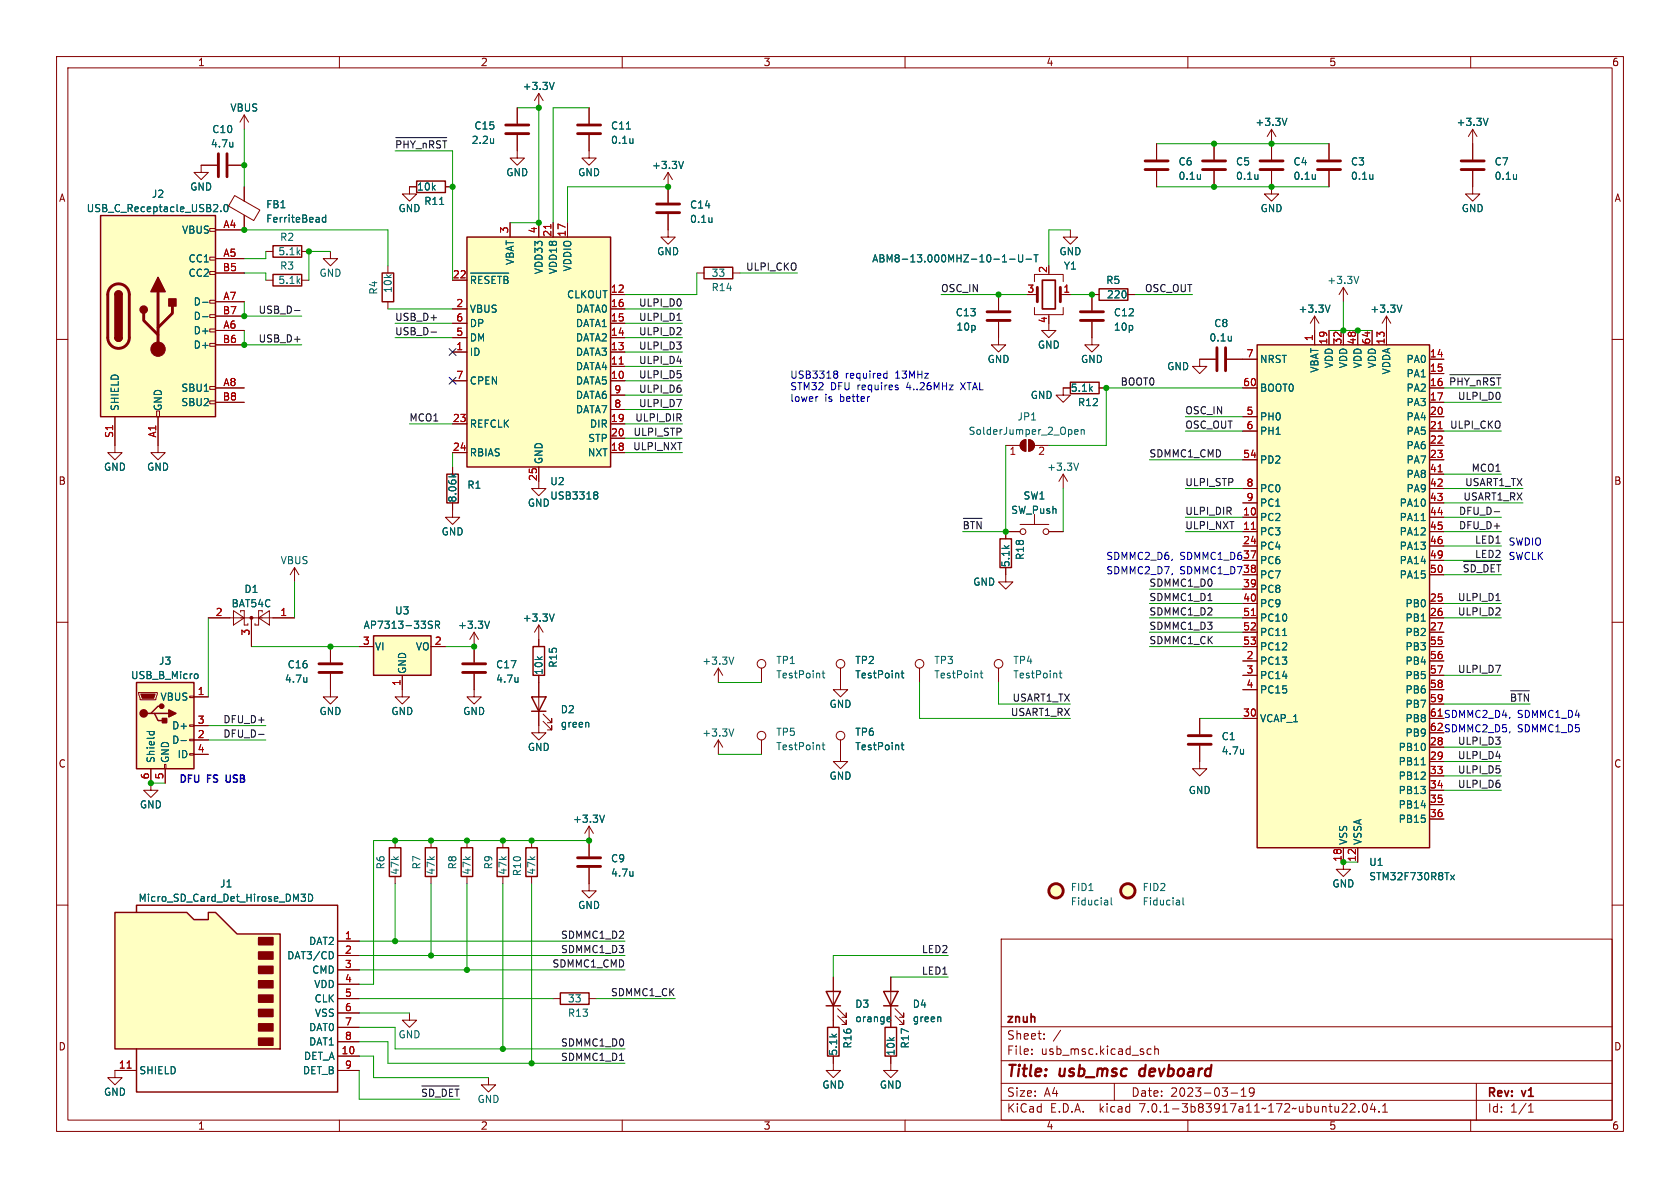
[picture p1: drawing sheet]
<svg xmlns="http://www.w3.org/2000/svg" width="297mm" height="210mm" viewBox="0 0 297 210" stroke-linecap="round" stroke-linejoin="round" font-family="sans-serif">
<g fill="none" stroke="#840000" stroke-width=".18">
<path d="M10 10h277v190h-277zM12 12h273v186h-273zM60 10v2M110 10v2M160 10v2M210 10v2M260 10v2M43.2 20.3l-.8 1.3M43.2 20.3v2.6M43.2 20.3l.7 1.3M10 60h2M285 60h2"/>
<path d="M80 90.2v1.2h1.3l-1.3 1.3-1.3-1.3h1.3M177.8 94v1.3M10 110h2M36.8 109.2h15.3M41.3 108l1.9 1.2-1.9 1.3zM42.5 108v.2M43.2 108v2.5h.6v-.3M44.4 109.2v5.1M45.7 109.2l1.9-1.2v2.5zM45.7 108v2.5h-.6v-.3M46.4 108v.2M52.1 100.3l-.8 1.3"/>
<path d="M52.1 100.3v2.6M52.1 100.3l.7 1.3M58.4 119.1v4.1h1.3l-1.3 1.3-1.3-1.3h1.3M58.4 114.3v2.8M63.5 114.3h2.5M71.1 119.4v3.8h1.3l-1.3 1.3-1.3-1.3h1.3M76.2 114.3h2.5M83.8 119.1v4.1h1.3l-1.3 1.3-1.3-1.3h1.3M83.8 111.8l-.7 1.2M83.8 111.8v5.3M83.8 111.8l.8 1.2M95.2 119.4v10.1h1.3l-1.3 1.3-1.2-1.3h1.2"/>
<path d="M95.2 110.5l-.7 1.3M95.2 110.5v3.8M95.2 110.5l.8 1.3M127 118.1v2.6M127 118.1l-.8 1.3M127 118.1l.8 1.3M134.6 118.1v2.6M162.6 118.1v2.6M176.5 118.1v2.6M177.8 100.3v2.6h1.3l-1.3 1.2-1.3-1.2h1.3M285 110h2M24.5 122.4h3.3v.3l-.2 1h-2.8z"/>
<path d="M26.7 135.9v2.5M29.1 135.1h.2v.8h-.2zM29.2 135.9v2.5M33.5 133.2h.8v.3h-.8zM33.5 130.7h.8v.2h-.8zM33.5 128.1h.8v.3h-.8zM33.5 123.1h.8v.2h-.8zM34.3 123.2h2.5M34.3 130.8h2.5M34.3 128.3h2.5M34.3 133.4h2.5M96 127.5l1.5 1.5v-.7v.7h-.7"/>
<path d="M96 126.2l1.5 1.6v-.8v.8h-.7M127 130.8l-.8 1.3M127 130.8v2.6M127 130.8l.8 1.3M10 160h2M88.9 148.6v1.3M88.9 154.9v1.3M94 148.6v1.3M94 154.9v1.3M104.1 153.4v4.1h1.3l-1.3 1.3-1.2-1.3h1.2M104.1 146.1l-.7 1.2M104.1 146.1v5.3"/>
<path d="M104.1 146.1l.8 1.2M285 160h2M72.4 179.1v1.2h1.3l-1.3 1.3-1.3-1.3h1.3M147.3 172.7v8.9M148.1 179.6l1.5 1.5v-.8v.8h-.8M148.1 178.3l1.5 1.5v-.7v.7h-.8M157.5 172.7v8.9M158.2 179.6l1.6 1.5v-.8v.8h-.8M158.2 178.3l1.6 1.5v-.7v.7h-.8M177 166h108v32h-108zM60 198v2M110 198v2"/>
<path d="M147.3 186.7v2.5h1.3l-1.3 1.3-1.3-1.3h1.3M157.5 186.7v2.5h1.2l-1.2 1.3-1.3-1.3h1.3M160 198v2M177 194.5h108M177 191.5h108M177 187.5h108M177 181.5h108M182.4 186.3v.1M182.4 185.5v.1M184.6 183.6v.1M184.6 182.8v.1M197 191.5v3"/>
<path d="M202.8 186.1l.3 .3 .4-.1M203.5 185.5l-.4-.1-.3 .3M204.1 185.5l.3-.1 .3 .1 .1 .9M204.1 184.9v1.5M210 198v2M217.6 193.2h1.2M219.4 193.8h.9M219.4 192.7l.5-.4v1.5M221.7 192.9l-.3 .3h-.4l-.1-.3 .1-.5 .4-.1 .2 .1a.99 .99 0 0 1-.3 1.4h-.3M237.2 196.6h.9M238.1 195.2v.5M238.7 195.2l.6-.1 .2 .1 .1 .3-1 1.1h1"/>
<path d="M240.2 196.5v.1M241.1 195.2l.1-.1a.81 .81 0 0 1 .6 .6 .81 .81 0 0 1-.3 .8l-.1 .1a.81 .81 0 0 1-.6-.6 .81 .81 0 0 1 .3-.8zM242.6 195l-.3 1.1h.9M243 195.6v1M243.8 196.5v.1M244.4 196.6h.9M244.4 195.5l.5-.4v1.5M260 198v2M261 191.5v6.5M270.2 196.6h.9M270.2 195.5l.4-.4v1.5"/>
<circle cx="134.6" cy="117.3" r=".76"/>
<circle cx="162.6" cy="117.3" r=".76"/>
<circle cx="176.5" cy="117.3" r=".76"/>
</g>
<path d="M201.5 189.3v.7" fill="none" stroke="#840000" stroke-width=".4"/>
<g fill="none" stroke="#840000" stroke-width=".25">
<path d="M176.8 95.3h2v5h-2zM66 112.4h10.2v7h-10.2zM94.2 114.3h2.1v5.1h-2.1zM24.1 120.7h10.2v15.2h-10.2zM26.7 126.1h.6l.6 1.3h1.3M27.3 126.1h2.5M28.6 124.8h-.7l-1.2 1.3h-.7M94 123.2h2.5l-1.3 2.5zM94 125.7h2.5M87.9 149.9h2v5h-2zM93 149.9h2v5h-2zM146 175.3h2.6l-1.3 2.5z"/>
<path d="M146 177.8h2.6M156.2 175.3h2.5l-1.2 2.5zM156.2 177.8h2.5M146.3 181.6h2v5.1h-2zM156.5 181.6h2v5.1h-2z"/>
</g>
<g fill="none" stroke="#006464" stroke-width=".18">
<path d="M34.6 119.1l.3 .1 .1 .2v.4l-.4 .2M76 110.4l.3 .1 .1 .3-.2 .3h-.3M76 109.8l.4 .1M77 110.5l.6-.1 .1-.2v-.3l-.7-.1v1.3M77.3 110.5l.4 .6M86.5 109.8l-.4 1.3M98 108.5l-.5 1.3M129.7 116.2l-.4 1.2M145.3 119h.5M145.5 118.6v1.1l.3 .1M173.3 119h.5M173.5 118.6v1.1l.3 .1"/>
<path d="M187.2 119h.5M187.4 118.6v1.1l.3 .1M26 129.3h1.3M26.5 129.3l-.1 .4M27.2 129.3l.1 .4M32 130.9h1M129.7 128.9l-.4 1.2M106.9 144.1l-.5 1.3M195.8 159.2v.8M195.8 159.9l-.1 .1M195.8 159.4l-.1 .1M196.4 158.7v1.1l.2 .2"/>
<path d="M208.5 159.2v.8M208.5 159.9l-.1 .1M208.5 159.4l-.1 .1M209.1 158.7v1.1l.2 .2M157 179.8h.4v.3l-.6 .1M157.4 180.5l-.4 .1"/>
</g>
<g fill="none" stroke="#840000" stroke-width=".51">
<path d="M56.4 118.9h4.1M56.4 117.3h4.1M81.8 118.9h4.1M81.8 117.3h4.1M102.1 151.6h4.1M102.1 153.2h4.1"/>
<circle cx="186.7" cy="157.5" r="1.27"/>
<circle cx="199.4" cy="157.5" r="1.27"/>
</g>
<g fill="#ffffc2" stroke="#ffffc2" stroke-width=".18">
<path d="M24.1 120.7h10.2v15.2h-10.2z"/>
<path d="M66 112.4h10.2v7h-10.2z"/>
<circle cx="186.7" cy="157.5" r="1.27"/>
<circle cx="199.4" cy="157.5" r="1.27"/>
</g>
<g fill="#840000" stroke="#840000" stroke-width=".25">
<path d="M29.8 125.5l1.3 .6-1.3 .6z"/>
<path d="M28.7 127h.8v.8h-.8z"/>
<circle cx="25.4" cy="126.1" r=".63"/>
<circle cx="28.6" cy="124.8" r=".38"/>
</g>
<g fill="#840000" stroke="#840000" stroke-width=".18">
<path d="M24.9 122.7h2.5l-.2 .7h-2.1z"/>
<circle cx="44.4" cy="109.2" r=".25"/>
</g>
<path d="M20.3 161.3h12.7l1.3 1.3h2.5v-1.3h1.3l3.8 3.8h7.6v20.3h-29.2z" fill="#ffffc2"/>
<g fill="#840000" stroke="#840000" stroke-width=".25">
<path d="M45.7 183.5h2.6v1.3h-2.6z"/>
<path d="M45.7 181h2.6v1.2h-2.6z"/>
<path d="M45.7 178.4h2.6v1.3h-2.6z"/>
<path d="M45.7 175.9h2.6v1.3h-2.6z"/>
<path d="M45.7 173.4h2.6v1.2h-2.6z"/>
<path d="M45.7 170.8h2.6v1.3h-2.6z"/>
<path d="M45.7 168.3h2.6v1.2h-2.6z"/>
<path d="M45.7 165.7h2.6v1.3h-2.6z"/>
<path d="M20.3 59.7h1.3a.64 .64 0 0 1-.6 .6 .64 .64 0 0 1-.7-.6z"/>
<path d="M20.3 52.1h1.3v7.6h-1.3z"/>
<path d="M20.5 51.6a.64 .64 0 0 1 .7-.1 .64 .64 0 0 1 .4 .6h-1.3z"/>
<path d="M27.9 49l1.3 2.6h-2.5z"/>
<path d="M29.8 52.8h1.3v1.3h-1.3z"/>
<circle cx="25.4" cy="54.7" r=".63"/>
</g>
<g fill="none" stroke="#840000" stroke-width=".25">
<path d="M17.8 38.1h20.3v35.6h-20.3zM73.7 32h5v2h-5zM20.3 59.7a.64 .64 0 0 0 .7 .6 .64 .64 0 0 0 .6-.6M20.3 52.1a.64 .64 0 0 1 .7-.7 .64 .64 0 0 1 .6 .7M48.3 48.5h5v2h-5zM48.3 43.4h5v2.1h-5zM67.6 48.3h2v5h-2zM82.5 41.9h25.4v40.7h-25.4zM124.5 47.2h5v2.1h-5zM194.3 51.1h5.1v2h-5.1zM189.2 67.6h5.1v2h-5.1zM222.2 61h30.5v88.9h-30.5z"/>
<path d="M79 83.8h2v5.1h-2zM68.8 149.9h2.1v5h-2.1zM75.2 149.9h2v5h-2zM81.5 149.9h2.1v5h-2.1zM20.3 161.3h12.7l1.3 1.3h2.5v-1.3h1.3l3.8 3.8h7.6v20.3h-29.2zM24.1 161.3v-1.3h35.6v33h-35.6v-7.6M99.1 175.5h5v2h-5z"/>
</g>
<g fill="none" stroke="#840000" stroke-width=".18">
<path d="M91.4 19.1v2.7M95.2 16.5v2.6M95.2 16.5l-.7 1.3M95.2 16.5l.8 1.3M104.1 19.1v2.7M38.4 29.2h-2.8v1.3h1.2l-1.2 1.3-1.3-1.3h1.3M40.4 29.2h2.8M41.5 34.6l4.4 2.5-1 1.9-4.5-2.6zM43.2 33v2.6M43.2 38v2.6h-5.1M73.7 33h-1.3v1.3h1.3l-1.3 1.3-1.3-1.3h1.3M78.7 33h1.3"/>
<path d="M90.2 39.4v2.5M91.4 23.9v4h1.3l-1.3 1.3-1.2-1.3h1.2M95.2 39.4v2.5M97.8 39.4v2.5M100.3 39.4v2.5M104.1 23.9v4h1.3l-1.3 1.3-1.2-1.3h1.2M118.1 37.8v4.1h1.3l-1.3 1.3-1.3-1.3h1.3M118.1 30.5v5.3M118.1 30.5l-.8 1.3M118.1 30.5l.8 1.3M204.5 25.4v2.8M204.5 30.2v2.8"/>
<path d="M214.6 25.4v2.8M214.6 30.2v2.8M224.8 30.2v4.1h1.3l-1.3 1.3-1.3-1.3h1.3M224.8 22.9l-.8 1.2M224.8 22.9v5.3M224.8 22.9l.8 1.2M234.9 25.4v2.8M234.9 30.2v2.8M260.3 30.2v4.1h1.3l-1.3 1.3-1.2-1.3h1.2M260.3 22.9l-.7 1.2M260.3 22.9v5.3M260.3 22.9l.8 1.2"/>
<path d="M37.1 58.2h1v.5h-1zM37.1 55.6h1v.5h-1zM37.1 53.1h1v.5h-1zM37.1 48h1v.5h-1zM37.1 45.5h1v.5h-1zM37.1 40.4h1v.5h-1zM38.1 48.3h5.1M38.1 45.7h5.1M38.1 58.4h5.1M38.1 53.3h5.1M38.1 55.9h5.1M47 49.5h1.3"/>
<path d="M47 44.5h1.3M53.3 49.5h1.3M53.3 44.5h1.3M58.4 44.5v1.2h1.3l-1.3 1.3-1.3-1.3h1.3M68.6 47v1.3M68.6 53.3v1.3M80 49.5h2.5M80 59.7h2.5M80 57.2h2.5M80 54.6h2.5M107.9 52.1h2.6M107.9 59.7h2.6"/>
<path d="M107.9 57.2h2.6M107.9 54.6h2.6M123.2 48.3h1.3M129.5 48.3h1.3M176.5 56.9v4.1h1.3l-1.3 1.2-1.2-1.2h1.2M176.5 52.1v2.8M182.9 54.4v1.2h5.1v-1.2M182.9 49.8v-1.3h5.1v1.3M182.9 52.1h.5M185.4 57.2v1.2h1.3l-1.3 1.3-1.3-1.3h1.3M185.4 55.6v.3M187.5 52.1h1.7"/>
<path d="M189.2 40.6v1.3h1.3l-1.3 1.3-1.2-1.3h1.2M193 56.9v4.1h1.3l-1.3 1.2-1.2-1.2h1.2M194.3 52.1h-1.3v2.8M199.4 52.1h1.3M232.4 55.9v5.1M232.4 55.9l-.8 1.3M232.4 55.9l.8 1.3M234.9 58.4v2.6M237.5 50.8v2.5M237.5 58.4v2.6M237.5 50.8l-.8 1.3M237.5 50.8l.8 1.3"/>
<path d="M240 58.4v2.6M242.6 58.4v2.6M245.1 55.9v5.1M245.1 55.9l-.8 1.3M245.1 55.9l.8 1.3M20.3 73.7v6.3h1.3l-1.3 1.3-1.3-1.3h1.3M27.7 72.6h.5v1.1h-.5zM27.9 73.7v6.3h1.3l-1.3 1.3-1.2-1.3h1.2M37.1 70.9h1v.5h-1zM37.1 68.3h1v.5h-1zM37.1 60.7h1v.5h-1zM38.1 68.6h5.1"/>
<path d="M38.1 71.1h5.1M38.1 61h5.1M80 62.2h2.5M80 67.3h2.5M80 74.9h2.5M107.9 62.2h2.6M107.9 67.3h2.6M107.9 64.8h2.6M107.9 74.9h2.6M107.9 77.5h2.6M107.9 72.4h2.6M107.9 69.9h2.6"/>
<path d="M177.8 78.7h2.5M180.7 78l.7-.3v2.1a1.02 1.02 0 0 1-1-.7 1.02 1.02 0 0 1 .3-1.1zM181.9 77.7a1.02 1.02 0 0 1 1 1 1.02 1.02 0 0 1-1 1.1zM182.9 78.7h2.5M189.2 68.6h-1.2v1.3h1.2l-1.2 1.2-1.3-1.2h1.3M194.3 68.6h1.3M214.9 63.5h-2.8v1.3h1.3l-1.3 1.2-1.3-1.2h1.3M216.9 63.5h5.3M219.7 68.6h2.5M219.7 73.7h2.5M219.7 76.2h2.5M252.7 63.5h2.6"/>
<path d="M252.7 66h2.6M252.7 68.6h2.6M252.7 71.1h2.6M252.7 73.7h2.6M252.7 76.2h2.6M252.7 78.7h2.6M80 82.6v1.2M80 88.9v1.3M80 80h2.5M95.2 82.6v3.8h1.3l-1.3 1.2-1.2-1.2h1.2M107.9 80h2.6M180.3 94h-2.5v1.3"/>
<path d="M180.3 92.7h5.1M182.9 90.9v1.8M185.4 94h2.6M188 83.8l-.8 1.3M188 83.8v2.6M188 83.8l.7 1.3M219.7 91.4h2.5M219.7 94h2.5M219.7 81.3h2.5M219.7 96.5h2.5M219.7 99.1h2.5M219.7 86.4h2.5"/>
<path d="M219.7 88.9h2.5M252.7 91.4h2.6M252.7 94h2.6M252.7 81.3h2.6M252.7 96.5h2.6M252.7 99.1h2.6M252.7 83.8h2.6M252.7 86.4h2.6M252.7 88.9h2.6M36.8 109.2h3.8M44.4 109.2v5.1M48.3 109.2h3.8"/>
<path d="M58.4 114.3v2.8M58.4 119.1v2.8M63.5 114.3h2.5M71.1 119.4v2.5M76.2 114.3h2.5M83.8 114.3v2.8M83.8 119.1v2.8M95.2 113v1.3M95.2 119.4v3.8M148.6 118.1v3.8h1.3l-1.3 1.3-1.3-1.3h1.3M177.8 100.3v1.3M219.7 116.8h2.5"/>
<path d="M219.7 106.7h2.5M219.7 109.2h2.5M219.7 111.8h2.5M219.7 119.4h2.5M219.7 101.6h2.5M219.7 104.1h2.5M219.7 114.3h2.5M252.7 116.8h2.6M252.7 106.7h2.6M252.7 109.2h2.6M252.7 111.8h2.6M252.7 119.4h2.6"/>
<path d="M252.7 101.6h2.6M252.7 114.3h2.6M26.7 135.9v3.8h1.2l-1.2 1.3-1.3-1.3h1.3M29.2 135.9v2.5M34.3 123.2h2.5M34.3 130.8h2.5M34.3 128.3h2.5M34.3 133.4h2.5M95.2 125.7v2.6M134.6 130.8v2.6M148.6 130.8v3.8h1.3l-1.3 1.3-1.3-1.3h1.3M212.1 131.8v4.1h1.3l-1.3 1.3-1.3-1.3h1.3"/>
<path d="M212.1 127v2.8M219.7 127h2.5M219.7 121.9h2.5M252.7 132.1h2.6M252.7 134.6h2.6M252.7 137.2h2.6M252.7 139.7h2.6M252.7 121.9h2.6M252.7 124.5h2.6M69.8 148.6v1.3M69.8 154.9v1.3M76.2 148.6v1.3"/>
<path d="M76.2 154.9v1.3M82.5 148.6v1.3M82.5 154.9v1.3M104.1 148.6v2.8M104.1 153.4v2.8M237.5 149.9v3.8h1.3l-1.3 1.2-1.3-1.2h1.3M240 149.9v2.5M252.7 142.2h2.6M252.7 144.8h2.6M59.7 166.4h3.8M59.7 168.9h3.8M59.7 171.5h3.8"/>
<path d="M59.7 174h3.8M59.7 176.5h3.8M59.7 179.1h3.8M97.8 176.5h1.3M104.1 176.5h1.3M147.3 172.7v2.6M147.3 177.8v3.8M157.5 172.7v2.6M157.5 177.8v3.8M24.1 189.2h-3.8v1.3h1.3l-1.3 1.3-1.3-1.3h1.3M59.7 186.7h3.8M59.7 189.2h3.8"/>
<path d="M59.7 181.6h3.8M59.7 184.2h3.8M86.4 190.5v1.3h1.2l-1.2 1.2-1.3-1.2h1.3M147.3 186.7v1.3M157.5 186.7v1.3"/>
<circle cx="180.8" cy="94" r=".51"/>
<circle cx="184.9" cy="94" r=".51"/>
<circle cx="148.6" cy="117.3" r=".76"/>
<circle cx="134.6" cy="130" r=".76"/>
<circle cx="148.6" cy="130" r=".76"/>
</g>
<path d="M97.4 39.7v.7M109.5 64.4h.7M254.2 75.8h.8M221.2 93.6h.7M254.2 83.4h.8M221.2 108.8h.7M22.5 188.8h.7" fill="none" stroke="#a90000" stroke-width=".18"/>
<g fill="none" stroke="#006464" stroke-width=".18">
<path d="M98 14.6l-.5 1.2M39 37.3v.1M39.7 36.3l.2-.2a.68 .68 0 0 1 .4 .7 .68 .68 0 0 1-.4 .6l-.2-.1-.1-.4zM57.6 38.5l-.4-.1-.2 .3 .1 .5h.5M57.6 38v1.3M120.8 28.5l-.4 1.3M227.5 20.9l-.4 1.3M263.1 20.9l-.5 1.3M35.8 53.4h1M35.8 56h1M83.2 48.3h6.7M84.1 49.1l-.3-.3h-.4v1.3"/>
<path d="M85.2 48.8h-.6v1.3M86.4 48.9l-.4-.1-.3 .3M87.6 48.8h-.6v1.3M88 48.8h.7M88.3 48.8v1.3M89.8 49.1l-.3-.3h-.4v1.3M177.2 46.3h.8M177.2 45.4l.4-.4v1.3M178.5 45.8h1M180.1 45v1.1l.2 .2h.3l.2-.2v-1.1M181.4 45.8h1M182.8 45h.7"/>
<path d="M183.2 45v1.3M235.1 53.9l-.4 1.3M240.2 48.8l-.4 1.3M247.8 53.9l-.4 1.3M36.1 69.2h.7M190 76.4l.6-.2-.1-.2-.3-.1-.2 .2v.6h.5M191.1 76.1l.2-.2 .3 .1 .1 .8M191.1 75.9v.9M79.8 83.8l.4 .5M80.6 83.8l-.5 .4M105.2 86.9h.2l.3 .3-.3 .3M105.2 87.5h.2"/>
<path d="M105.4 87.5l.2 .1 .1 .4-.3 .2h-.2M190.7 81.9l-.4 1.2M251.3 92h.7M34.6 119.1l.3 .1 .1 .2v.4l-.4 .2M76 109.8l.4 .1M76 110.4l.3 .1 .1 .3-.2 .3h-.3M77 110.5l.6-.1 .1-.2v-.3l-.7-.1v1.3M77.3 110.5l.4 .6M86.5 109.8l-.4 1.3M98 108.5l-.5 1.3M159.3 119h.5M159.5 118.6v1.1l.3 .1"/>
<path d="M226.7 112.3h.8M251.3 109.8h.7M26 129.3h1.3M26.5 129.3l-.1 .4M27.2 129.3l.1 .4M32 130.9h1M145.3 131.7h.5M145.5 131.3v1.1l.3 .1M159.3 131.7h.5M159.5 131.3v1.1l.3 .1M251.3 135.2h.7M53.2 158.1h.8l-.4 .5 .3 .1v.5l-.1 .1h-.5"/>
<path d="M54.5 158.1a.64 .64 0 0 1 .8 .6 .64 .64 0 0 1-.8 .6zM106.9 144.1l-.5 1.3M251.3 142.4h.7M256.5 154.7l.6 .8M257.1 154.7l-.6 .8M58.7 168.3l.2 .5-.2 .6M157 179.8h.4v.3l-.6 .1M157.4 180.5l-.4 .1"/>
</g>
<g fill="none" stroke="#840000" stroke-width=".51">
<path d="M38.6 27.2v4M40.1 27.2v4M89.4 22.1h4.1M89.4 23.6h4.1M102.1 22.1h4.1M102.1 23.6h4.1M116.1 36.1h4M116.1 37.6h4M202.4 28.4h4.1M202.4 30h4.1M212.6 28.4h4.1M212.6 30h4.1"/>
<path d="M222.8 28.4h4M222.8 30h4M232.9 28.4h4.1M232.9 30h4.1M258.3 28.4h4.1M258.3 30h4.1M19.6 50.7a1.91 1.91 0 0 1 2.1-.4 1.91 1.91 0 0 1 1.2 1.8v7.6a1.91 1.91 0 0 1-1.9 1.9 1.91 1.91 0 0 1-2-1.9l.1-7.8 .1-.6zM25.4 55.4v1.2l2.5 2.6M27.9 51.6v10.1M30.5 54.1v1.3l-2.6 2.5M174.5 55.1h4.1M174.5 56.6h4.1"/>
<path d="M183.4 50.8v2.5M187.5 50.8v2.5M191 55.1h4.1M191 56.6h4.1M215.1 61.5v4M216.7 61.5v4M210.1 130h4M210.1 131.6h4"/>
</g>
<g fill="#ffffc2" stroke="#ffffc2" stroke-width=".18">
<path d="M222.2 61h30.5v88.9h-30.5z"/>
<path d="M82.5 41.9h25.4v40.7h-25.4z"/>
<path d="M17.8 38.1h20.3v35.6h-20.3z"/>
</g>
<g fill="#840000" stroke="#840000" stroke-width=".18">
<path d="M180.7 78l.7-.3v2.1a1.02 1.02 0 0 1-1-.7 1.02 1.02 0 0 1 .3-1.1z"/>
<path d="M181.9 77.7a1.02 1.02 0 0 1 1 1 1.02 1.02 0 0 1-1 1.1z"/>
<circle cx="27.9" cy="61.7" r="1.27"/>
</g>
<path d="M184.3 49.5h2.3v5.1h-2.3z" fill="none" stroke="#840000" stroke-width=".3"/>
<g fill="none" stroke="#0f0f0f" stroke-width=".18">
<path d="M70 24.3h9M52.1 54.9h.9M76.2 58.7h1M119.7 56.6h.7M256.3 66.2h9M170.3 91.6h3.3M258.7 99.3h6.6M264.2 90.5h.9M264.5 106.2h.7M45.7 129.8h1M267.1 122.1h3.3M74.6 192h6.6"/>
<path d="M109.5 187.5h.7"/>
</g>
<path d="M144.5 70.1h.1M147.6 65.6h.3l.2 .2-.2 .3M147.6 66.1h.3M147.9 66.1l.2 .3v.2l-.1 .2h-.4M153.6 70.1h.1M156.3 66.8h.5M156.3 66.1h.5M156.8 65.6v1.2M158.4 68.5h.3l.1 .2-.2 .2h-.2M158.4 68.1h.3" fill="none" stroke="#0000c2" stroke-width=".18"/>
<g fill="none" stroke="#009600" stroke-width=".18">
<path d="M91.4 19.1h3.8v20.3h-5M104.1 19.1h-6.3v20.3M43.2 22.9v10.1M69.8 26.7h10.2v22.8M118.1 33h-17.8v6.4M204.5 33h30.4M204.5 25.4h30.4M43.2 40.6h25.4v6.4M43.2 53.3v2.6h10.1M43.2 58.4v2.6h10.1M43.2 48.3h3.8v1.2M47 44.5v1.2h-3.8"/>
<path d="M58.4 44.5h-3.8v5M68.6 54.6h11.4M69.8 57.2h10.2M69.8 59.7h10.2M110.5 54.6h10.1M110.5 57.2h10.1M110.5 59.7h10.1M123.2 48.3v3.8h-12.7M130.8 48.3h10.2M166.4 52.1h15.2M189.2 52.1h3.8M189.2 40.6h-3.8v6.4"/>
<path d="M200.7 52.1h10.1M234.9 58.4h7.7M237.5 53.3v5.1M72.4 74.9h7.6M110.5 74.9h10.1M110.5 77.5h10.1M110.5 64.8h10.1M110.5 69.9h10.1M110.5 72.4h10.1M110.5 62.2h10.1M110.5 67.3h10.1M177.8 78.7v15.3h-7.6"/>
<path d="M209.5 76.2h10.2M209.5 73.7h10.2M219.7 68.6h-24.1v10.1h-10.2M255.3 76.2h10.1M255.3 68.6h10.1M255.3 71.1h10.1M80 80v2.6M110.5 80h10.1M188 86.4v7.6M203.2 81.3h16.5M209.5 94h10.2M209.5 86.4h10.2"/>
<path d="M209.5 91.4h10.2M255.3 99.1h10.1M255.3 96.5h10.1M255.3 94h10.1M255.3 88.9h13.9M255.3 86.4h13.9M255.3 83.8h10.1M255.3 91.4h10.1M36.8 109.2v14M44.4 114.3h19.1M52.1 102.9v6.3M78.7 114.3h5.1"/>
<path d="M203.2 104.1h16.5M203.2 109.2h16.5M203.2 111.8h16.5M203.2 106.7h16.5M203.2 114.3h16.5M255.3 101.6h10.1M255.3 109.2h10.1M255.3 106.7h10.1M255.3 119.4h10.1M26.7 138.4h2.5M36.8 128.3h10.2M36.8 130.8h10.2"/>
<path d="M127 133.4h7.6M127 120.7h7.6M162.6 120.7v6.3h26.6M176.5 120.7v3.8h12.7M212.1 127h7.6M255.3 124.5h15.2M255.3 134.6h10.1M255.3 132.1h10.1M255.3 139.7h10.1M255.3 137.2h10.1M69.8 156.2v10.2M76.2 156.2v12.7"/>
<path d="M82.5 156.2v15.3M88.9 156.2v29.2M94 156.2v31.8M104.1 148.6h-38.1v25.4h-2.5M237.5 152.4h2.5M63.5 179.1h8.9M63.5 168.9h47M63.5 171.5h47M63.5 176.5h34.3M63.5 166.4h47M105.4 176.5h14M157.5 172.7h10.1"/>
<path d="M167.6 168.9h-20.3v3.8M63.5 184.2h5.1v3.8h41.9M63.5 186.7h2.5v3.8h20.4M63.5 181.6h6.3v3.8h40.7M63.5 189.2v5.1h17.8"/>
</g>
<path d="M79.4 66.7l1.2 1.2M79.4 61.6l1.2 1.2M80.6 66.7l-1.2 1.2M80.6 61.6l-1.2 1.2" fill="none" stroke="#000084" stroke-width=".18"/>
<g fill="#009600" stroke="#009600" stroke-width=".18">
<circle cx="43.2" cy="40.6" r=".46"/>
<circle cx="54.6" cy="44.5" r=".46"/>
<circle cx="43.2" cy="29.2" r=".46"/>
<circle cx="118.1" cy="33" r=".46"/>
<circle cx="95.2" cy="39.4" r=".46"/>
<circle cx="94" cy="148.6" r=".46"/>
<circle cx="104.1" cy="148.6" r=".46"/>
<circle cx="88.9" cy="148.6" r=".46"/>
<circle cx="82.5" cy="148.6" r=".46"/>
<circle cx="58.4" cy="114.3" r=".46"/>
<circle cx="76.2" cy="148.6" r=".46"/>
<circle cx="69.8" cy="148.6" r=".46"/>
<circle cx="69.8" cy="166.4" r=".46"/>
<circle cx="83.8" cy="114.3" r=".46"/>
<circle cx="26.7" cy="138.4" r=".46"/>
<circle cx="80" cy="33" r=".46"/>
<circle cx="95.2" cy="19.1" r=".46"/>
<circle cx="43.2" cy="61" r=".46"/>
<circle cx="43.2" cy="55.9" r=".46"/>
<circle cx="88.9" cy="185.4" r=".46"/>
<circle cx="94" cy="188" r=".46"/>
<circle cx="82.5" cy="171.5" r=".46"/>
<circle cx="76.2" cy="168.9" r=".46"/>
<circle cx="176.5" cy="52.1" r=".46"/>
<circle cx="193" cy="52.1" r=".46"/>
<circle cx="237.5" cy="152.4" r=".46"/>
<circle cx="224.8" cy="33" r=".46"/>
<circle cx="240" cy="58.4" r=".46"/>
<circle cx="214.6" cy="25.4" r=".46"/>
<circle cx="214.6" cy="33" r=".46"/>
<circle cx="237.5" cy="58.4" r=".46"/>
<circle cx="224.8" cy="25.4" r=".46"/>
<circle cx="195.6" cy="68.6" r=".46"/>
<circle cx="177.8" cy="94" r=".46"/>
</g>
<g font-size="2.8" fill="#840000">
<text x="178" y="190.8">Title:</text>
<text x="187.4" y="190.8">usb_msc</text>
<text x="202.2" y="190.8">devboard</text>
</g>
<g font-size="2.1" fill="#840000">
<text x="178" y="183.9">Sheet:</text>
<text x="178" y="181.1">znuh</text>
<text x="186.2" y="183.9">/</text>
<text x="178" y="186.6">File:</text>
<text x="184" y="186.6">usb_msc.kicad_sch</text>
<text x="178" y="196.8">KiCad</text>
<text x="178" y="194">Size:</text>
<text x="184.6" y="194">A4</text>
<text x="185.7" y="196.8">E.D.A.</text>
<text x="194.4" y="196.8">kicad</text>
<text x="200" y="194">Date:</text>
<text x="201.5" y="196.8">7.0.1-3b83917a11~172~ubuntu22.04.1</text>
<text x="206.9" y="194">2023-03-19</text>
<text x="263" y="194.2">Rev:</text>
<text x="263" y="196.8">Id:</text>
<text x="267" y="196.8">1/1</text>
<text x="269.2" y="194.2">v1</text>
</g>
<g font-size="1.8" fill="#840000">
<text x="35" y="11.8">1</text>
<text x="85" y="11.8">2</text>
<text x="135" y="11.8">3</text>
<text x="185" y="11.8">4</text>
<text x="235" y="11.8">5</text>
<text x="285" y="11.8">6</text>
<text x="10.4" y="35.8">A</text>
<text x="285.4" y="35.8">A</text>
<text x="10.3" y="85.8">B</text>
<text x="285.3" y="85.8">B</text>
<text x="252.7" y="129.3">62 SDMMC2_D5,</text>
<text x="10.3" y="135.8">C</text>
<text x="285.3" y="135.8">C</text>
<text x="10.3" y="185.8">D</text>
<text x="285.3" y="185.8">D</text>
<text x="35" y="199.8">1</text>
<text x="85" y="199.8">2</text>
<text x="135" y="199.8">3</text>
<text x="185" y="199.8">4</text>
<text x="235" y="199.8">5</text>
<text x="285" y="199.8">6</text>
</g>
<g font-size="1.8" fill="#006464">
<text x="92.3" y="16.1">+3.3V</text>
<text x="37.5" y="23.7">C10</text>
<text x="40.7" y="19.9">VBUS</text>
<text x="83.8" y="23.1">C15</text>
<text x="108" y="23.1">C11</text>
<text x="221.9" y="22.4">+3.3V</text>
<text x="257.4" y="22.4">+3.3V</text>
<text x="37.2" y="26.2">4.7u</text>
<text x="83.3" y="25.6">2.2u</text>
<text x="108" y="25.6">0.1u</text>
<text x="208.3" y="29.4">C6</text>
<text x="218.4" y="29.4">C5</text>
<text x="228.6" y="29.4">C4</text>
<text x="238.8" y="29.4">C3</text>
<text x="264.2" y="29.4">C7</text>
<text x="26.8" y="35.1">J2</text>
<text x="33.6" y="33.8">GND</text>
<text x="73.7" y="33.8">10k</text>
<text x="89.4" y="31.3">GND</text>
<text x="102.1" y="31.3">GND</text>
<text x="115.2" y="30">+3.3V</text>
<text x="208.3" y="31.9">0.1u</text>
<text x="218.4" y="31.9">0.1u</text>
<text x="228.6" y="31.9">0.1u</text>
<text x="238.8" y="31.9">0.1u</text>
<text x="264.2" y="31.9">0.1u</text>
<text x="15.3" y="37.7">USB_C_Receptacle_USB2.0</text>
<text x="32.1" y="41.5">VBUS</text>
<text x="47" y="37">FB1</text>
<text x="47" y="39.5">FerriteBead</text>
<text x="70.4" y="37.7">GND</text>
<text x="74.9" y="36.4">R11</text>
<text x="121.9" y="37">C14</text>
<text x="121.9" y="39.6">0.1u</text>
<text x="222.8" y="37.7">GND</text>
<text x="258.4" y="37.7">GND</text>
<text x="33.2" y="46.5">CC1</text>
<text x="49.2" y="45.3">5.1k</text>
<text x="49.5" y="47.8">R3</text>
<text x="49.5" y="42.7">R2</text>
<text x="91" y="47" transform="rotate(-90 91 47)">VBAT</text>
<text x="116.1" y="45.3">GND</text>
<text x="154.1" y="46.5">ABM8-13.000MHZ-10-1-U-T</text>
<text x="187.2" y="45.3">GND</text>
<text x="188" y="47.8">Y1</text>
<text x="33.2" y="49.1">CC2</text>
<text x="49.2" y="50.4">5.1k</text>
<text x="56.4" y="49.1">GND</text>
<text x="66.9" y="52.1" transform="rotate(-90 66.9 52.1)">R4</text>
<text x="69.4" y="51.8" transform="rotate(-90 69.4 51.8)">10k</text>
<text x="83.1" y="51">~{RESETB}</text>
<text x="96.1" y="48.6" transform="rotate(-90 96.1 48.6)">VDD33</text>
<text x="98.6" y="48.6" transform="rotate(-90 98.6 48.6)">VDD18</text>
<text x="100.1" y="52.9">CLKOUT</text>
<text x="101.2" y="48.1" transform="rotate(-90 101.2 48.1)">VDDIO</text>
<text x="125.7" y="51.6">R14</text>
<text x="125.7" y="49.1">33</text>
<text x="195.5" y="50.4">R5</text>
<text x="195.6" y="52.9">220</text>
<text x="234.6" y="50.4">+3.3V</text>
<text x="34.1" y="59.2">D+</text>
<text x="34.1" y="54.2">D-</text>
<text x="34.1" y="56.7">D-</text>
<text x="83.1" y="55.4">VBUS</text>
<text x="83.1" y="58">DP</text>
<text x="101.7" y="58">DATA1</text>
<text x="101.7" y="55.4">DATA0</text>
<text x="168.9" y="56.1">C13</text>
<text x="169" y="58.6">10p</text>
<text x="196.9" y="56.1">C12</text>
<text x="196.9" y="58.6">10p</text>
<text x="214.6" y="58">C8</text>
<text x="229.5" y="55.4">+3.3V</text>
<text x="242.2" y="55.4">+3.3V</text>
<text x="34.1" y="61.8">D+</text>
<text x="83.1" y="63.1">ID</text>
<text x="83.1" y="60.5">DM</text>
<text x="101.7" y="65.6">DATA4</text>
<text x="101.7" y="63.1">DATA3</text>
<text x="101.7" y="60.5">DATA2</text>
<text x="174.5" y="64.3">GND</text>
<text x="183.4" y="61.8">GND</text>
<text x="191" y="64.3">GND</text>
<text x="206.3" y="65.6">GND</text>
<text x="213.8" y="60.5">0.1u</text>
<text x="222.8" y="64.3">NRST</text>
<text x="235.8" y="65.2" transform="rotate(-90 235.8 65.2)">VDD</text>
<text x="238.3" y="65.2" transform="rotate(-90 238.3 65.2)">VDD</text>
<text x="240.9" y="65.2" transform="rotate(-90 240.9 65.2)">VDD</text>
<text x="243.4" y="65.2" transform="rotate(-90 243.4 65.2)">VDD</text>
<text x="248.5" y="64.3">PA0</text>
<text x="31.9" y="69.4">SBU1</text>
<text x="31.9" y="71.9">SBU2</text>
<text x="83.1" y="68.1">CPEN</text>
<text x="101.7" y="68.1">DATA5</text>
<text x="101.7" y="70.7">DATA6</text>
<text x="182.2" y="70.7">GND</text>
<text x="189.2" y="69.4">5.1k</text>
<text x="190.5" y="71.9">R12</text>
<text x="222.8" y="69.4">BOOT0</text>
<text x="233.2" y="66" transform="rotate(-90 233.2 66)">VBAT</text>
<text x="245.9" y="66.3" transform="rotate(-90 245.9 66.3)">VDDA</text>
<text x="248.5" y="66.9">PA1</text>
<text x="248.5" y="69.4">PA2</text>
<text x="248.5" y="71.9">PA3</text>
<text x="21.1" y="72.6" transform="rotate(-90 21.1 72.6)">SHIELD</text>
<text x="28.8" y="72.6" transform="rotate(-90 28.8 72.6)">GND</text>
<text x="83.1" y="75.8">REFCLK</text>
<text x="101.7" y="73.2">DATA7</text>
<text x="104.2" y="75.8">DIR</text>
<text x="171.2" y="77">SolderJumper_2_Open</text>
<text x="179.8" y="74.5">JP1</text>
<text x="222.8" y="74.5">PH0</text>
<text x="222.8" y="77">PH1</text>
<text x="248.5" y="74.5">PA4</text>
<text x="248.5" y="77">PA5</text>
<text x="18.3" y="83.4">GND</text>
<text x="25.9" y="83.4">GND</text>
<text x="83.1" y="80.8">RBIAS</text>
<text x="96.1" y="82" transform="rotate(-90 96.1 82)">GND</text>
<text x="103.8" y="80.8">NXT</text>
<text x="103.9" y="78.3">STP</text>
<text x="185.1" y="83.4">+3.3V</text>
<text x="222.8" y="82.1">PD2</text>
<text x="248.5" y="79.6">PA6</text>
<text x="248.5" y="82.1">PA7</text>
<text x="80.8" y="88.9" transform="rotate(-90 80.8 88.9)">8.06k</text>
<text x="82.6" y="86.6">R1</text>
<text x="93.3" y="89.7">GND</text>
<text x="97.2" y="85.9">U2</text>
<text x="97.2" y="88.5">USB3318</text>
<text x="180.9" y="88.5">SW1</text>
<text x="222.8" y="87.2">PC0</text>
<text x="222.8" y="89.7">PC1</text>
<text x="247.3" y="89.7">PA10</text>
<text x="248.5" y="84.6">PA8</text>
<text x="248.5" y="87.2">PA9</text>
<text x="78" y="94.8">GND</text>
<text x="178.7" y="91">SW_Push</text>
<text x="222.8" y="92.3">PC2</text>
<text x="222.8" y="94.8">PC3</text>
<text x="247.3" y="92.3">PA11</text>
<text x="247.3" y="94.8">PA12</text>
<text x="49.6" y="99.9">VBUS</text>
<text x="178.6" y="100.3" transform="rotate(-90 178.6 100.3)">5.1k</text>
<text x="181.2" y="99.1" transform="rotate(-90 181.2 99.1)">R18</text>
<text x="222.8" y="97.3">PC4</text>
<text x="222.8" y="99.9">PC6</text>
<text x="247.3" y="97.3">PA13</text>
<text x="247.3" y="99.9">PA14</text>
<text x="40.9" y="107.5">BAT54C</text>
<text x="43.1" y="105">D1</text>
<text x="172" y="103.7">GND</text>
<text x="222.8" y="102.4">PC7</text>
<text x="222.8" y="105">PC8</text>
<text x="222.8" y="107.5">PC9</text>
<text x="247.3" y="102.4">PA15</text>
<text x="248.3" y="107.5">PB0</text>
<text x="64.2" y="111.3">AP7313-33SR</text>
<text x="69.8" y="108.8">U3</text>
<text x="80.9" y="111.3">+3.3V</text>
<text x="92.3" y="110">+3.3V</text>
<text x="222.8" y="110">PC10</text>
<text x="222.8" y="112.6">PC11</text>
<text x="248.3" y="110">PB1</text>
<text x="248.3" y="112.6">PB2</text>
<text x="28.1" y="117.7">J3</text>
<text x="50.8" y="118.3">C16</text>
<text x="66.3" y="115.1">VI</text>
<text x="71.9" y="119.1" transform="rotate(-90 71.9 119.1)">GND</text>
<text x="73.4" y="115.1">VO</text>
<text x="87.6" y="118.3">C17</text>
<text x="96.1" y="119.4" transform="rotate(-90 96.1 119.4)">10k</text>
<text x="98.6" y="118.1" transform="rotate(-90 98.6 118.1)">R15</text>
<text x="124.1" y="117.7">+3.3V</text>
<text x="137.2" y="117.5">TP1</text>
<text x="151.1" y="117.5">TP2</text>
<text x="165.1" y="117.5">TP3</text>
<text x="179.1" y="117.5">TP4</text>
<text x="222.8" y="117.7">PC13</text>
<text x="222.8" y="115.1">PC12</text>
<text x="248.3" y="115.1">PB3</text>
<text x="248.3" y="117.7">PB4</text>
<text x="23.1" y="120.2">USB_B_Micro</text>
<text x="28.2" y="124">VBUS</text>
<text x="50.3" y="120.8">4.7u</text>
<text x="87.6" y="120.8">4.7u</text>
<text x="137.2" y="120.1">TestPoint</text>
<text x="146.6" y="125.3">GND</text>
<text x="151.1" y="120.1">TestPoint</text>
<text x="165.1" y="120.1">TestPoint</text>
<text x="179.1" y="120.1">TestPoint</text>
<text x="222.8" y="120.2">PC14</text>
<text x="222.8" y="122.7">PC15</text>
<text x="248.3" y="120.2">PB5</text>
<text x="248.3" y="122.7">PB6</text>
<text x="248.3" y="125.3">PB7</text>
<text x="30.3" y="131.6">D-</text>
<text x="30.3" y="129.1">D+</text>
<text x="56.4" y="126.6">GND</text>
<text x="69.1" y="126.6">GND</text>
<text x="81.8" y="126.6">GND</text>
<text x="99.1" y="126.2">D2</text>
<text x="99.1" y="128.8">green</text>
<text x="124.1" y="130.4">+3.3V</text>
<text x="137.2" y="130.2">TP5</text>
<text x="151.1" y="130.2">TP6</text>
<text x="215.9" y="131">C1</text>
<text x="222.8" y="127.8">VCAP_1</text>
<text x="248.3" y="127.8">PB8</text>
<text x="248.3" y="130.4">PB9</text>
<text x="27.5" y="134.9" transform="rotate(-90 27.5 134.9)">Shield</text>
<text x="30" y="134.9" transform="rotate(-90 30 134.9)">GND</text>
<text x="31.3" y="134.2">ID</text>
<text x="93.3" y="132.9">GND</text>
<text x="137.2" y="132.8">TestPoint</text>
<text x="146.6" y="138">GND</text>
<text x="151.1" y="132.8">TestPoint</text>
<text x="215.9" y="133.5">4.7u</text>
<text x="247.1" y="132.9">PB10</text>
<text x="247.1" y="135.4">PB11</text>
<text x="247.1" y="138">PB12</text>
<text x="24.7" y="143.1">GND</text>
<text x="210.1" y="140.5">GND</text>
<text x="247.1" y="140.5">PB13</text>
<text x="247.1" y="143.1">PB14</text>
<text x="101.2" y="145.6">+3.3V</text>
<text x="238.3" y="149.4" transform="rotate(-90 238.3 149.4)">VSS</text>
<text x="240.9" y="149.4" transform="rotate(-90 240.9 149.4)">VSSA</text>
<text x="247.1" y="145.6">PB15</text>
<text x="68.1" y="153.7" transform="rotate(-90 68.1 153.7)">R6</text>
<text x="70.7" y="154.7" transform="rotate(-90 70.7 154.7)">47k</text>
<text x="74.5" y="153.7" transform="rotate(-90 74.5 153.7)">R7</text>
<text x="77" y="154.7" transform="rotate(-90 77 154.7)">47k</text>
<text x="80.8" y="153.7" transform="rotate(-90 80.8 153.7)">R8</text>
<text x="83.4" y="154.7" transform="rotate(-90 83.4 154.7)">47k</text>
<text x="87.2" y="153.7" transform="rotate(-90 87.2 153.7)">R9</text>
<text x="89.7" y="154.7" transform="rotate(-90 89.7 154.7)">47k</text>
<text x="92.3" y="155" transform="rotate(-90 92.3 155)">R10</text>
<text x="94.8" y="154.7" transform="rotate(-90 94.8 154.7)">47k</text>
<text x="108" y="152.6">C9</text>
<text x="108" y="155.1">4.7u</text>
<text x="242" y="153.2">U1</text>
<text x="242" y="155.8">STM32F730R8Tx</text>
<text x="24.4" y="159.6">Micro_SD_Card_Det_Hirose_DM3D</text>
<text x="38.9" y="157">J1</text>
<text x="102.1" y="160.8">GND</text>
<text x="189.2" y="157.7">FID1</text>
<text x="189.2" y="160.2">Fiducial</text>
<text x="201.9" y="157.7">FID2</text>
<text x="201.9" y="160.2">Fiducial</text>
<text x="235.5" y="157">GND</text>
<text x="54.5" y="167.2">DAT2</text>
<text x="50.6" y="169.7">DAT3/CD</text>
<text x="55.1" y="172.3">CMD</text>
<text x="55.4" y="174.8">VDD</text>
<text x="55.5" y="177.4">CLK</text>
<text x="55.5" y="179.9">VSS</text>
<text x="100.3" y="179.9">R13</text>
<text x="100.3" y="177.4">33</text>
<text x="151.1" y="178.3">D3</text>
<text x="161.3" y="178.3">D4</text>
<text x="54.5" y="182.4">DAT0</text>
<text x="54.5" y="185">DAT1</text>
<text x="70.4" y="183.7">GND</text>
<text x="150.7" y="185.4" transform="rotate(-90 150.7 185.4)">R16</text>
<text x="151.1" y="180.8">orange</text>
<text x="160.8" y="185.4" transform="rotate(-90 160.8 185.4)">R17</text>
<text x="161.3" y="180.8">green</text>
<text x="24.6" y="190.1">SHIELD</text>
<text x="53.4" y="190.1">DET_B</text>
<text x="53.6" y="187.5">DET_A</text>
<text x="148.1" y="186.7" transform="rotate(-90 148.1 186.7)">5.1k</text>
<text x="158.3" y="186.7" transform="rotate(-90 158.3 186.7)">10k</text>
<text x="18.3" y="193.9">GND</text>
<text x="84.4" y="195.1">GND</text>
<text x="145.3" y="192.6">GND</text>
<text x="155.5" y="192.6">GND</text>
</g>
<g font-size="1.8" fill="#0f0f0f">
<text x="69.8" y="26.3">~{PHY_nRST}</text>
<text x="131.8" y="47.9">ULPI_CKO</text>
<text x="166.4" y="51.7">OSC_IN</text>
<text x="202.3" y="51.7">OSC_OUT</text>
<text x="45.6" y="55.5">USB_D-</text>
<text x="69.8" y="59.3">USB_D-</text>
<text x="69.8" y="56.8">USB_D+</text>
<text x="112.8" y="54.3">ULPI_D0</text>
<text x="112.8" y="56.8">ULPI_D1</text>
<text x="112.8" y="59.3">ULPI_D2</text>
<text x="45.6" y="60.6">USB_D+</text>
<text x="112.8" y="64.4">ULPI_D4</text>
<text x="112.8" y="61.9">ULPI_D3</text>
<text x="112.8" y="67">ULPI_D5</text>
<text x="112.8" y="69.5">ULPI_D6</text>
<text x="198.1" y="68.2">BOOT0</text>
<text x="256" y="68.2">~{PHY_nRST}</text>
<text x="257.6" y="70.8">ULPI_D0</text>
<text x="72.4" y="74.6">MCO1</text>
<text x="111.9" y="77.1">ULPI_STP</text>
<text x="112.2" y="74.6">ULPI_DIR</text>
<text x="112.8" y="72">ULPI_D7</text>
<text x="209.5" y="73.3">OSC_IN</text>
<text x="209.5" y="75.9">OSC_OUT</text>
<text x="256.2" y="75.9">ULPI_CKO</text>
<text x="111.8" y="79.7">ULPI_NXT</text>
<text x="203.2" y="80.9">SDMMC1_CMD</text>
<text x="260" y="83.5">MCO1</text>
<text x="209.5" y="86">ULPI_STP</text>
<text x="258.6" y="88.6">USART1_RX</text>
<text x="258.9" y="86">USART1_TX</text>
<text x="170.2" y="93.6">~{BTN}</text>
<text x="209.5" y="91.1">ULPI_DIR</text>
<text x="209.5" y="93.6">ULPI_NXT</text>
<text x="257.8" y="91.1">DFU_D-</text>
<text x="257.8" y="93.6">DFU_D+</text>
<text x="258.5" y="101.3">~{SD_DET}</text>
<text x="260.6" y="96.2">LED1</text>
<text x="260.6" y="98.7">LED2</text>
<text x="203.2" y="103.8">SDMMC1_D0</text>
<text x="203.2" y="106.3">SDMMC1_D1</text>
<text x="257.6" y="106.3">ULPI_D1</text>
<text x="203.2" y="111.4">SDMMC1_D3</text>
<text x="203.2" y="108.9">SDMMC1_D2</text>
<text x="203.2" y="114">SDMMC1_CK</text>
<text x="257.6" y="108.9">ULPI_D2</text>
<text x="257.6" y="119">ULPI_D7</text>
<text x="178.9" y="124.1">USART1_TX</text>
<text x="266.8" y="124.1">~{BTN}</text>
<text x="39.4" y="127.9">DFU_D+</text>
<text x="39.4" y="130.5">DFU_D-</text>
<text x="178.6" y="126.7">USART1_RX</text>
<text x="257.6" y="131.7">ULPI_D3</text>
<text x="257.6" y="136.8">ULPI_D5</text>
<text x="257.6" y="134.3">ULPI_D4</text>
<text x="257.6" y="139.4">ULPI_D6</text>
<text x="99.1" y="166">SDMMC1_D2</text>
<text x="97.5" y="171.1">SDMMC1_CMD</text>
<text x="99.1" y="168.6">SDMMC1_D3</text>
<text x="162.9" y="172.4">LED1</text>
<text x="162.9" y="168.6">LED2</text>
<text x="107.9" y="176.2">SDMMC1_CK</text>
<text x="99.1" y="185.1">SDMMC1_D0</text>
<text x="99.1" y="187.6">SDMMC1_D1</text>
<text x="74.3" y="194">~{SD_DET}</text>
</g>
<g font-size="1.8" fill="#a90000">
<text x="39.4" y="40.4">A4</text>
<text x="89.9" y="41.3" transform="rotate(-90 89.9 41.3)">3</text>
<text x="95" y="41.3" transform="rotate(-90 95 41.3)">4</text>
<text x="97.5" y="41.9" transform="rotate(-90 97.5 41.9)">21</text>
<text x="100.1" y="41.9" transform="rotate(-90 100.1 41.9)">17</text>
<text x="39.4" y="45.5">A5</text>
<text x="39.3" y="48">B5</text>
<text x="39.4" y="53.1">A7</text>
<text x="80" y="49.3">22</text>
<text x="107.9" y="51.8">12</text>
<text x="181.6" y="51.8">3</text>
<text x="185.2" y="48.3" transform="rotate(-90 185.2 48.3)">2</text>
<text x="187.9" y="51.8">1</text>
<text x="39.3" y="55.6">B7</text>
<text x="39.4" y="58.2">A6</text>
<text x="80.6" y="54.4">2</text>
<text x="80.6" y="59.4">5</text>
<text x="80.6" y="56.9">6</text>
<text x="107.9" y="59.4">14</text>
<text x="107.9" y="56.9">15</text>
<text x="107.9" y="54.4">16</text>
<text x="185.2" y="57.2" transform="rotate(-90 185.2 57.2)">4</text>
<text x="39.3" y="60.7">B6</text>
<text x="80.6" y="62">1</text>
<text x="107.9" y="64.5">11</text>
<text x="107.9" y="62">13</text>
<text x="220.3" y="63.2">7</text>
<text x="232.2" y="60.4" transform="rotate(-90 232.2 60.4)">1</text>
<text x="234.7" y="61" transform="rotate(-90 234.7 61)">19</text>
<text x="237.2" y="61" transform="rotate(-90 237.2 61)">32</text>
<text x="239.8" y="61" transform="rotate(-90 239.8 61)">48</text>
<text x="242.3" y="61" transform="rotate(-90 242.3 61)">64</text>
<text x="244.9" y="61" transform="rotate(-90 244.9 61)">13</text>
<text x="252.7" y="63.2">14</text>
<text x="252.7" y="65.8">15</text>
<text x="39.3" y="70.9">B8</text>
<text x="39.4" y="68.3">A8</text>
<text x="80.6" y="67.1">7</text>
<text x="107.9" y="67.1">10</text>
<text x="108.6" y="69.6">9</text>
<text x="219.7" y="68.3">60</text>
<text x="252.7" y="68.3">16</text>
<text x="252.7" y="70.9">17</text>
<text x="20.1" y="77.5" transform="rotate(-90 20.1 77.5)">S1</text>
<text x="27.7" y="77.4" transform="rotate(-90 27.7 77.4)">A1</text>
<text x="80" y="74.7">23</text>
<text x="107.9" y="74.7">19</text>
<text x="107.9" y="77.2">20</text>
<text x="108.6" y="72.1">8</text>
<text x="220.3" y="73.4">5</text>
<text x="220.3" y="75.9">6</text>
<text x="252.7" y="73.4">20</text>
<text x="252.7" y="75.9">21</text>
<text x="80" y="79.8">24</text>
<text x="107.9" y="79.8">18</text>
<text x="178.4" y="80.6">1</text>
<text x="183.5" y="80.6">2</text>
<text x="219.7" y="81">54</text>
<text x="252.7" y="78.5">22</text>
<text x="252.7" y="81">23</text>
<text x="252.7" y="83.6">41</text>
<text x="95" y="85.1" transform="rotate(-90 95 85.1)">25</text>
<text x="220.3" y="86.1">8</text>
<text x="220.3" y="88.6">9</text>
<text x="252.7" y="86.1">42</text>
<text x="252.7" y="88.6">43</text>
<text x="219.7" y="91.2">10</text>
<text x="219.7" y="93.7">11</text>
<text x="252.7" y="91.2">44</text>
<text x="252.7" y="93.7">45</text>
<text x="219.7" y="96.3">24</text>
<text x="219.7" y="98.8">37</text>
<text x="219.7" y="101.3">38</text>
<text x="252.7" y="96.3">46</text>
<text x="252.7" y="98.8">49</text>
<text x="252.7" y="101.3">50</text>
<text x="219.7" y="103.9">39</text>
<text x="219.7" y="106.4">40</text>
<text x="252.7" y="106.4">25</text>
<text x="38.1" y="109">2</text>
<text x="44.2" y="112.4" transform="rotate(-90 44.2 112.4)">3</text>
<text x="49.5" y="109">1</text>
<text x="219.7" y="109">51</text>
<text x="219.7" y="111.5">52</text>
<text x="252.7" y="109">26</text>
<text x="252.7" y="111.5">27</text>
<text x="64.1" y="114">3</text>
<text x="76.8" y="114">2</text>
<text x="219.7" y="114">53</text>
<text x="220.3" y="116.6">2</text>
<text x="220.3" y="119.1">3</text>
<text x="252.7" y="114">55</text>
<text x="252.7" y="116.6">56</text>
<text x="252.7" y="119.1">57</text>
<text x="34.9" y="122.9">1</text>
<text x="70.9" y="121.3" transform="rotate(-90 70.9 121.3)">1</text>
<text x="220.3" y="121.7">4</text>
<text x="252.7" y="121.7">58</text>
<text x="252.7" y="124.2">59</text>
<text x="34.9" y="130.6">2</text>
<text x="34.9" y="128">3</text>
<text x="219.7" y="126.7">30</text>
<text x="252.7" y="131.8">28</text>
<text x="252.7" y="126.7">61 SDMMC2_D4,</text>
<text x="252.7" y="126.7">61</text>
<text x="252.7" y="129.3">62</text>
<text x="26.4" y="137.8" transform="rotate(-90 26.4 137.8)">6</text>
<text x="29" y="137.8" transform="rotate(-90 29 137.8)">5</text>
<text x="34.9" y="133.1">4</text>
<text x="252.7" y="134.4">29</text>
<text x="252.7" y="136.9">33</text>
<text x="252.7" y="139.4">34</text>
<text x="252.7" y="142">35</text>
<text x="252.7" y="144.5">36</text>
<text x="237.2" y="152.4" transform="rotate(-90 237.2 152.4)">18</text>
<text x="239.8" y="152.4" transform="rotate(-90 239.8 152.4)">12</text>
<text x="60.9" y="166.1">1</text>
<text x="60.9" y="168.7">2</text>
<text x="60.9" y="171.2">3</text>
<text x="60.9" y="173.7">4</text>
<text x="60.9" y="176.3">5</text>
<text x="60.9" y="178.8">6</text>
<text x="60.9" y="181.4">7</text>
<text x="60.9" y="183.9">8</text>
<text x="21" y="189">11</text>
<text x="60.3" y="186.4">10</text>
<text x="60.9" y="189">9</text>
</g>
<g font-size="1.8" fill="#0000c2">
<text x="139.7" y="67">USB3318</text>
<text x="139.7" y="69.1">STM32</text>
<text x="139.7" y="71.1">lower</text>
<text x="145.8" y="71.1">is</text>
<text x="146.8" y="69.1">DFU requires</text>
<text x="148.5" y="71.1">better</text>
<text x="149.4" y="67">required</text>
<text x="158.3" y="67">13MHz</text>
<text x="160.4" y="69.1">4..26MHz</text>
<text x="170.1" y="69.1">XTAL</text>
<text x="195.6" y="101.6">SDMMC2_D7,</text>
<text x="195.6" y="99.1">SDMMC2_D6,</text>
<text x="208.6" y="101.6">SDMMC1_D738</text>
<text x="208.6" y="99.1">SDMMC1_D637</text>
<text x="266.7" y="99.1">SWCLK</text>
<text x="266.7" y="96.5">SWDIO</text>
<text x="268.3" y="129.5">SDMMC1_D5</text>
<text x="268.3" y="127">SDMMC1_D4</text>
<text x="31.7" y="138.4">DFU</text>
<text x="36.8" y="138.4">FS</text>
<text x="40.4" y="138.4">USB</text>
</g>
</svg>
